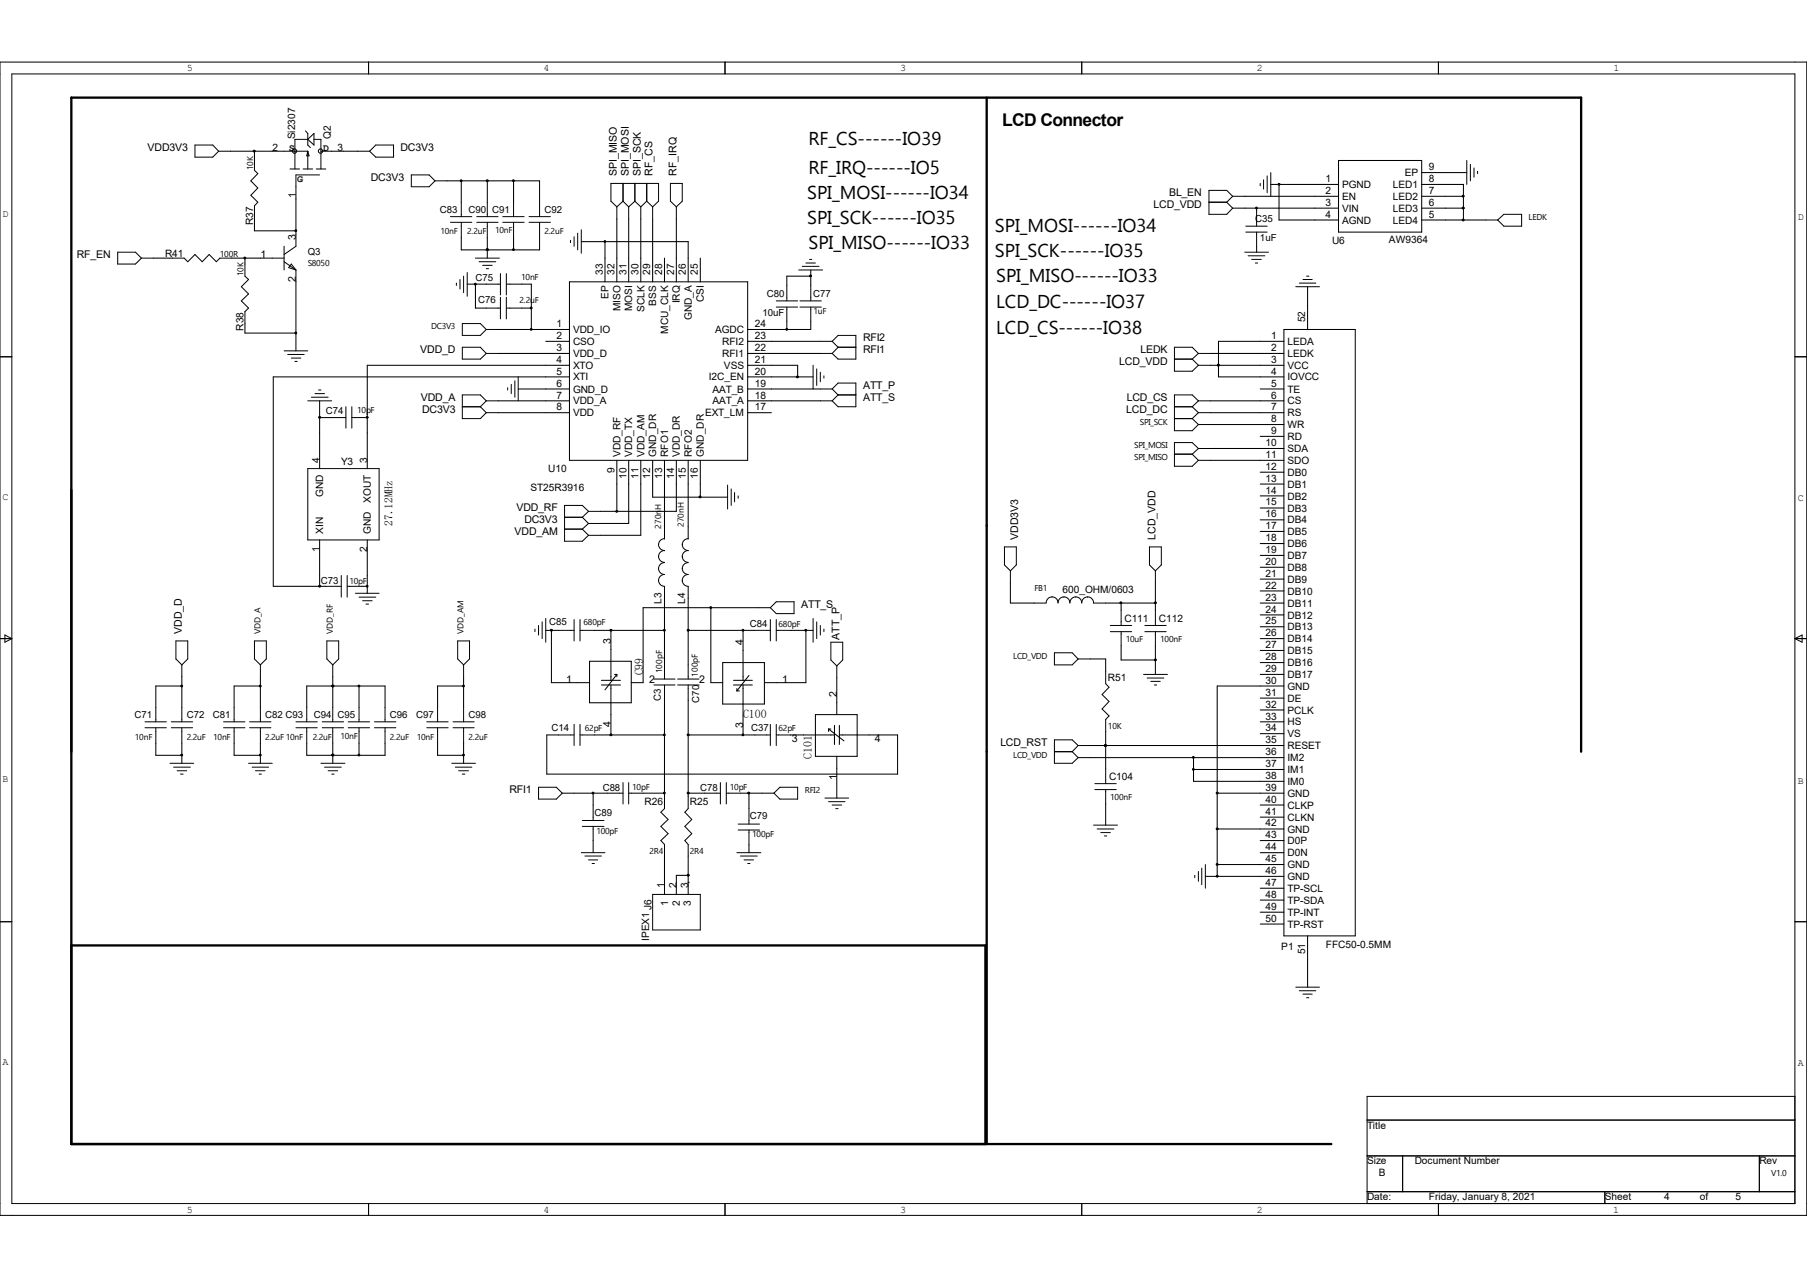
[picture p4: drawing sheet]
<svg xmlns="http://www.w3.org/2000/svg" width="297mm" height="210mm" viewBox="0 0 297 210" stroke-linecap="round" stroke-linejoin="round" font-family="sans-serif">
<path d="M162.2 16v172M259.9 123.5v-107.5h-248.2v172h207.1M11.7 155.4h150.3v32.6" fill="none" stroke="#000" stroke-width=".38"/>
<g fill="none" stroke="#000" stroke-width=".16">
<path d="M0 10.2h297v189.5h-297zM1.9 12.1h293.1v185.7h-293.1zM60.6 10.2v1.9M119.2 10.2v1.9M177.8 10.2v1.9M236.4 10.2v1.9M32 23.8h3l.9 1-.9 1h-3zM35.9 24.8h2M41.8 26v2l.6 .5-1.2 1.2 1.2 1.2-1.2 1.2 1.2 1.1-.6 .6v2M44.7 24.8h5.9M47.7 27.8h1.5M48.6 38.5v2l-1.9 1.3"/>
<path d="M49.8 27.8h1.6M50.2 21.5l.4 .4v1.9l.4 .5M50.6 24.8v3M50.6 22.9h-2.1v4.9M50.6 22.9l1-1v1.9zM50.6 24.8l.2 .8h-.4zM51.6 22.9h1.1v4.9M52 27.8h1.6M52.5 28.7h-3.9v4M52.7 24.8h3.8M58.8 24.8h1.9M61.8 23.8h2.9v2h-2.9l-1.1-1z"/>
<path d="M67.6 28.7h2.9l1 1-1 1h-2.9zM71.5 29.7h1.9M74 36.5h3.6M74 35.6h3.6M75.8 33.2v2.4M75.8 36.5v2.6M78.4 36.5h3.5M78.4 35.6h3.5M80.1 33.2v2.4M80.1 36.5v2.6M82.6 36.5h3.5M82.6 35.6h3.5"/>
<path d="M84.4 33.2v2.4M84.4 36.5v2.6M87 36.5h3.5M87 35.6h3.5M88.7 33.2v2.4M88.7 36.5v2.6M93.8 39.5v.4M94.4 38.9v1.6M95 38.3v2.8M95.5 37.8v3.8M101.4 34l-1-.9v-3h7.8v3l-.9 .9M101.4 34v2"/>
<path d="M102.4 30.1v3M102.4 33.1l.9 .9M102.4 33.1l-1 .9M103.3 34v2M104.4 30.1v3M104.4 33.1l.9 .9M104.4 33.1l-1.1 .9M105.3 34v2M106.3 30.1v3M106.3 33.1l1 .9M106.3 33.1l-1 .9M107.3 34v2"/>
<path d="M110.2 30.1h1.9v3l-.9 .9-1-.9zM111.2 34v2M198.7 33.2h2.9M201.6 33.2l1 1M202.6 32.3h2M202.6 32.3l-1 .9M202.6 32.3l-1-1h-2.9v3.9h2.9l1-1M202.6 34.2h2M204.8 37.2h3.5M204.8 38.1h3.5M206.5 34.6v2.6M206.5 38.1v2.4"/>
<path d="M207.1 30.1v.4M207.7 29.5v1.6M208.3 28.9v2.8M208.9 28.4v3.9M241.1 26.4v3.9M241.7 27v2.7M242.3 27.6v1.5M242.9 28.2v.3M244.2 36.2h2M246.2 36.2l1-1h2.9v2h-2.9zM0 58.6h1.9M19.3 41.4h3l.9 1-.9 1h-3z"/>
<path d="M23.2 42.4h2M28.3 42.4h2l.6 .6 1.1-1.2 1.2 1.2 1.2-1.2 1.2 1.2 .6-.6h1.9M40.3 43.4v2l.6 .5-1.2 1.2 1.2 1.2-1.2 1.1 1.2 1.2-.6 .6v2M42.8 42.4h3.9M46.7 43l1.9 1.4M46.7 40.5v3.9M46.7 57.7h3.9M47.3 58.3h2.7M47.9 43.4l.7 1-1.1-.4zM47.9 58.8h1.5M48.5 59.4h.4M48.6 44.4v1.9"/>
<path d="M75 46.5v.4M75.6 45.9v1.6M76 57.1h3l.9 1-.9 .9h-3zM76 53.2h3l.9 .9-.9 1h-3zM76.2 45.4v2.7M76.8 44.8v3.9M78.1 42.4h4M78.7 43h2.8M79.3 43.6h1.6M79.9 46.7h2.4M79.9 50.6h2.4M79.9 58.1h2"/>
<path d="M79.9 54.1h2M79.9 44.2h.4M82.3 45v3.5M82.3 48.9v3.5M83.2 46.7h2.6M83.2 45v3.5M83.2 48.9v3.5M83.2 50.6h2.6M127.6 49.4h3.5M127.6 50.5h3.5M129.3 46.9v2.5M129.3 50.5v2.3"/>
<path d="M131.3 44.4h3.9M131.5 49.4h3.5M131.5 50.5h3.5M131.9 43.8h2.7M132.5 43.2h1.5M133.1 42.6h.3M133.3 46.9v2.5M133.3 50.5v2.3M134.8 58.1h2M134.8 56.1h2M136.8 56.1l1-1h2.9v3.9h-2.9l-1-.9M136.8 56.1l1 1"/>
<path d="M137.8 57.1h2.9M137.8 57.1l-1 1M193 59h3M196 59l1 1M197 58.1h1.9M197 58.1l-1 .9M197 58.1l-1-1h-3v3.9h3l1-1M204.6 41.4h3.9M205.1 42h2.8M205.7 42.6h1.6M206.3 43.2h.4M213 47.1h3.9"/>
<path d="M213.6 46.5h2.7M214.2 45.9h1.5M214.8 45.4h.3M295 58.6h2M50.6 77h11.7v11.7h-11.7zM50.6 65.9h3.9M51.2 65.3h2.7M51.8 64.7h1.5M52.4 64.1h.3M52.5 71.2v5.8M54.5 68.6h2.4M56.9 66.8v3.6"/>
<path d="M57.8 68.6h2.6M57.8 66.8v3.6M60.4 71.2v5.8M76 66.8h3M79 66.8l.9 1M79.9 65.9h2M79.9 65.9l-.9-1h-3v3.9h3l.9-1M79.9 67.8h2M79.9 65.9l-.9 .9M83.4 63.7v.4M84 63.2v1.5M84.6 62.6v2.7"/>
<path d="M85.2 61.9v4M119.6 79.7v4M133.6 60v3.9M134.2 60.6v2.7M134.8 65.9h2M134.8 61.2v1.5M134.8 63.9h2M135.4 61.8v.3M136.8 63.9l1-1h2.9v3.9h-2.9l-1-.9M136.8 63.9l1 1M137.8 64.9h2.9M137.8 64.9l-1 1"/>
<path d="M193 66.8h3M193 68.8h3M193 74.6h3M196 66.8l1 1M196 68.8l1 1M196 74.6l1 1M197 65.9l-1-1h-3v5.9h3l1-1M197 73.7l-1-1h-3v3.9h3l1-1M197 60h1.9M197 65.9h1.9M197 65.9l-1 .9M197 67.8h1.9"/>
<path d="M197 67.8l-1 1M197 69.8h1.9M197 73.7h1.9M197 73.7l-1 .9M197 75.6h1.9M52.5 88.7v5.9M53.6 96.4h2.5M56.1 94.6v3.5M57.1 96.4h2.3M57.1 94.6v3.5M58.4 97.5h3.9M59 98.1h2.8"/>
<path d="M59.6 98.7h1.6M60.2 99.3h.4M60.4 88.7v5.9M92.8 85h2.9M92.8 87h2.9M95.7 85l1 1M95.7 87l1 1M96.7 84h2M96.7 84l-1 1M96.7 84l-1-.9h-2.9v5.8h2.9l1-.9M96.7 86h2M96.7 86l-1 1"/>
<path d="M96.7 88h2M108.2 91.5v-.1a.97 .97 0 0 0 1 1M109.2 92.5a.97 .97 0 0 0-1 .9 .97 .97 0 0 0 1 1 .97 .97 0 0 0-1 1 .97 .97 0 0 0 1 1v1.9M109.2 90.5a.86 .86 0 0 0-1 .9M109.2 86.6v2a.95 .95 0 0 0-1 .9 .95 .95 0 0 0 1 1M112.2 95.4a.86 .86 0 0 0 .9 1v1.9M112.2 93.4a.86 .86 0 0 0 .9 1 .97 .97 0 0 0-1 1M112.2 91.5l-.1-.1a.97 .97 0 0 0 1 1M112.2 89.5a.86 .86 0 0 0 .9 1M113.1 92.5a.97 .97 0 0 0-1 .9M113.1 90.5a.86 .86 0 0 0-1 .9M113.1 86.6v2a.86 .86 0 0 0-1 .9"/>
<path d="M120.2 80.3v2.8M120.7 80.9v1.6M121.3 81.5v.4M124.7 99.9h1.9M127.6 98.9h2.9v1.9h-2.9l-1-.9zM165.1 89.9h1.9v2.9l-.9 1-1-1zM166.1 93.8v2M170 99.1h2M172.9 98.1a.86 .86 0 0 0-.9 1M172.9 98.1a.98 .98 0 0 1 1 1M174.9 98.1a.98 .98 0 0 1 1 1M174.9 98.1a.86 .86 0 0 0-1 1"/>
<path d="M176.8 98.1a.86 .86 0 0 0-.9 1M176.8 98.1a.98 .98 0 0 1 1 1M178.8 98.1a.98 .98 0 0 1 .9 1h2M178.8 98.1a.86 .86 0 0 0-1 1M188.9 89.9h2v2.9l-1 1-1-1zM189.9 93.8v2M0 104.9h1.9M.8 104.4l1.1 .5-1.1 .6zM23.8 119.6h3.5M23.8 118.6h3.5M25.6 116.3v2.3M25.6 119.6v2.5"/>
<path d="M28.2 119.6h3.5M28.2 118.6h3.5M28.9 105.3h2v3l-1 1-1-1zM29.9 109.3v1.9M29.9 116.3v2.3M29.9 119.6v2.5M36.7 119.6h3.6M36.7 118.6h3.6M38.5 116.3v2.3M38.5 119.6v2.5M41 119.6h3.5M41 118.6h3.5"/>
<path d="M41.8 105.3h2v3l-1 1-1-1zM42.8 109.3v1.9M42.8 116.3v2.3M42.8 119.6v2.5M48.6 119.6h3.6M48.6 118.6h3.6M50.4 116.3v2.3M50.4 119.6v2.5M53 119.6h3.5M53 118.6h3.5M53.7 105.3h2v3l-1 1-1-1zM54.7 109.3v1.9"/>
<path d="M54.7 116.3v2.3M54.7 119.6v2.5M57.2 119.6h3.5M57.2 118.6h3.5M59 116.3v2.3M59 119.6v2.5M61.6 119.6h3.5M61.6 118.6h3.5M63.3 116.3v2.3M63.3 119.6v2.5M70.1 119.6h3.6M70.1 118.6h3.6"/>
<path d="M71.9 116.3v2.3M71.9 119.6v2.5M74.5 119.6h3.4M74.5 118.6h3.4M75.2 105.3h2v3l-1 1-1-1zM76.2 109.3v1.9M76.2 116.3v2.3M76.2 119.6v2.5M87.9 103.4v.4M88.5 102.8v1.6M89.1 102.2v2.7M89.7 101.6v3.9"/>
<path d="M91.8 103.6h2.6M94.4 101.8v3.5M94.4 119v3.5M95 112.2h1.9M95.3 101.8v3.5M95.3 119v3.5M95.3 103.6h2.4M100.4 106.7v2M100.4 115.5v1.9M103.8 112.2h1.9M107.5 112.6h3.5M107.5 111.6h3.5"/>
<path d="M109.2 109.3v2.3M109.2 112.6v2.5M111.4 112.6h3.5M111.4 111.6h3.5M113.1 109.3v2.3M113.1 112.6v2.5M116.8 112.2h2M122.1 106.9v2M122.1 115.7v1.9M124.1 103.6h2.5M125.6 112.2h2M126.6 101.8v3.5"/>
<path d="M126.6 119v3.5M127.6 101.8v3.5M127.6 119v3.5M127.6 103.6h2.3M133.6 101.6v3.9M134.2 102.2v2.7M134.8 102.8v1.6M135.4 103.4v.4M136.6 105.5h1.9v3l-1 .9-.9-.9zM137.5 109.4v2M137.5 115.5v1.9M173.3 107.3h2.9l1 1-1 1h-2.9z"/>
<path d="M177.2 108.3h2M181.7 110.4v2l.6 .5-1.2 1.2 1.2 1.2-1.2 1.2 1.2 1.1-.6 .6v2M182.5 102.8h3.5M182.5 103.8h3.5M184.3 100.2v2.6M184.3 103.8v2.3M188 110.8h3.9M188.2 102.8h3.5M188.2 103.8h3.5M188.6 111.4h2.7M189.1 112h1.6M189.7 112.6h.4"/>
<path d="M189.9 100.2v2.6M189.9 103.8v2.3M295 104.9h2M295 104.9l1.2-.5v1.1zM27.9 125.4h3.9M28.5 126.1h2.8M29.1 126.7h1.6M29.7 127.2h.4M40.9 125.4h3.8M41.4 126.1h2.8M42 126.7h1.6M42.6 127.2h.4"/>
<path d="M52.7 125.4h4M53.3 126.1h2.8M53.9 126.7h1.6M54.5 127.2h.4M74.3 125.4h3.8M74.8 126.1h2.8M75.4 126.7h1.6M76 127.2h.4M88.5 129.4h2.9l1 .9-1 1h-2.9zM91.8 120.8h2.6M92.4 130.3h2M95.3 120.8h2.4"/>
<path d="M95.7 134.8h3.6M95.7 135.8h3.6M97.5 132.3v2.5M97.5 135.8v2.3M99.9 130.3h2.5M102.4 128.6v3.5M103.3 130.3h2.4M103.3 128.6v3.5M109.2 130.9v2l-.6 .6 1.2 1.2-1.2 1.1 1.2 1.2-1.2 1.1 .6 .7v1.9M113.1 130.9v2l-.5 .6 1.1 1.2-1.1 1.1 1.1 1.2-1.1 1.1 .5 .7v1.9M115.9 130.3h2.5M118.4 128.6v3.5"/>
<path d="M119.4 130.3h2.3M119.4 128.6v3.5M121.3 135.4h3.5M121.3 136.4h3.5M123.1 132.9v2.5M123.1 136.4v2.4M124.1 120.8h2.5M125.3 130.3h1.9M127.6 120.8h2.3M128.2 129.4h2.9v1.9h-2.9l-1-1zM132.1 120.8h1.9M135.6 131.1h3.9"/>
<path d="M136.2 131.7h2.7M136.8 132.3h1.5M137.4 132.9h.4M137.5 124.3v1.9M140.9 120.8h1.9M173.3 123.5h2.9M176.2 123.5l1 1M177.2 122.5h2M177.2 122.5l-1 1M177.2 122.5l-1-.9h-2.9v3.8h2.9l1-.9M177.2 124.5h2M179.7 135.6h4"/>
<path d="M180 128.8h3.5M180 129.8h3.5M180.3 136.2h2.8M180.9 136.8h1.6M181.5 137.4h.4M181.7 126.2v2.6M181.7 129.8v2.3M0 151.5h1.9M95.5 140.1h3.9M96.1 140.7h2.7M96.7 141.3h1.6M97.3 141.9h.4"/>
<path d="M107.3 147h7.8v5.8h-7.8zM109.2 145v2M111.2 145v2M121.1 140.1h4M121.7 140.7h2.8M122.3 141.3h1.6M122.9 141.9h.4M196.4 143.8v.4M197 143.2v1.6M197.5 142.7v2.7M198.1 142.1v3.9M295 151.5h2"/>
<path d="M213 162.2h3.9M213.6 162.8h2.7M214.2 163.4h1.5M214.8 164h.3M60.6 197.8v1.9M119.2 197.8v1.9M177.8 197.8v1.9M224.7 184.1h70.3M224.7 189.9h70.3M224.7 195.8h70.3M230.5 189.9v5.9M236.4 197.8v1.9"/>
<path d="M263.8 195.8v2M289.2 189.9v5.9M295 180.2h-70.3v17.6"/>
<circle cx="48.4" cy="24.8" r=".36"/>
<circle cx="52.7" cy="24.8" r=".36"/>
</g>
<g fill="none" stroke="#000" stroke-width=".17">
<path d="M37.9 24.8h6.8M41.8 24.8v1.2M41.8 35.8v2.1h6.8M48.6 32.7v5.8M56.5 24.8h2.3M73.4 29.7h15.3v3.5M75.8 29.7v3.5M75.8 39.1v2h12.9v-2M80.1 29.7v3.5M80.1 39.1v3.3M84.4 29.7v3.5M84.4 39.1v2"/>
<path d="M95.5 39.7h17.6v6.6M99.4 39.7v6.6M101.4 36v10.3M103.3 36v10.3M105.3 36v10.3M107.3 36v10.3M111.2 36v10.3M204.6 32.3h15.4M204.6 34.2h15.4M206.5 34.2v.4M208.9 30.3h11.1M210.2 30.3v5.9h9.8"/>
<path d="M220 26.4h13.7v11.7h-13.7zM233.7 30.3h6.8v5.9M233.7 32.3h6.8M233.7 34.2h6.8M233.7 36.2h10.5M233.7 28.4h7.4M240.5 34.2h.1M25.2 42.4h3.1M38.1 42.4h4.7M40.3 42.4v1M40.3 53.2v1.5h8.3M48.6 46.3v11.4"/>
<path d="M76.8 46.7h3.1M78.1 46.7v3.9h1.8M80.1 41.1h.1M81.9 54.1h11.7M81.9 58.1h11.7M85.8 46.7h1.5v7.4M85.8 50.6h1.5M89.7 56.1h3.9M93.6 46.3h29.3v29.3h-29.3zM109.2 42.4v3.9M115.1 42.4v3.9M122.9 56.1h11.9"/>
<path d="M122.9 58.1h11.9M129.3 52.8v1.3M133.3 52.8v1.3h-10.4M133.3 45.4h-4v1.5M133.3 44.4v2.5M198.9 58.1h12.1M206.5 40.5v.9M211 54.1h11.8v99.7h-11.8zM211 56.1h-10.7v5.8h10.7M214.9 47.1v7M52.5 65.9v5.3M52.5 68.6h2"/>
<path d="M60.4 68.6h.1M81.9 65.9h11.7M81.9 67.8h11.7M85.2 63.9h8.4M93.6 60h-33.2v11.2M93.6 61.9h-48.7v34.5h8.7M101.4 75.6v8.4M103.3 75.6v10.4h-4.6M105.3 75.6v12.4h-6.6M107.3 75.6v6.1h12.3M109.2 75.6v11M111.2 75.6v8.4h-12.5"/>
<path d="M113.1 75.6v11M115.1 75.6v6.1M122.9 60h8.2v1.9M122.9 61.9h10.7M122.9 63.9h11.9M122.9 65.9h11.9M122.9 67.8h3.9M198.9 75.6h12.1M198.9 60h12.1M198.9 65.9h12.1M198.9 67.8h12.1M198.9 69.8h12.1"/>
<path d="M198.9 73.7h12.1M200.3 60h.1M207.1 63.9h3.9M207.1 71.7h3.9M207.1 77.6h3.9M207.1 79.5h3.9M52.5 94.6v1.8M59.4 96.4h1M60.4 94.6v2.9M109.2 98.3v11M113.1 98.3v11M116.8 99.9v12.3"/>
<path d="M124.7 99.9h-19v12.3M166.1 95.8v3.3h3.9M181.7 99.1h8.2M184.3 99.1v1.1M189.9 95.8v4.4M207.1 81.5h3.9M207.1 83.5h3.9M207.1 85.4h3.9M207.1 87.3h3.9M207.1 89.3h3.9M207.1 91.3h3.9M207.1 93.2h3.9"/>
<path d="M207.1 95.2h3.9M207.1 97.1h3.9M207.1 99.1h3.9M29.9 112.7h-4.3v3.6M29.9 111.2v5.1M42.8 112.7h-4.3v3.6M42.8 111.2v5.1M50.4 116.3v-3.6h12.9v3.6M54.7 112.7h.1M54.7 111.2v5.1M59 112.7v3.6M76.2 112.7h-4.3v3.6"/>
<path d="M76.2 111.2v5.1M89.7 103.6h2.1M90.6 103.6v8.6h4.4M96.9 108.7h6.9v6.8h-6.9zM97.7 103.6h11.5M98.8 111.8h3.2M98.8 112.6h3.2M100.4 103.6v3.1M100.4 108.7v3.1M100.4 112.6v2.9M100.4 117.4v3.4M101 110.8h.4"/>
<path d="M101.4 110.8v.4M101.4 110.8l-2 2.6M109.2 115.1v15.8M113.1 115.1v15.8M113.1 103.6h11M118.8 108.9h6.8v6.8h-6.8zM120.6 111.8h3.1M120.6 112.6h3.1M121.1 113.2v.3M121.1 113.5h.4M122.1 103.6v3.3M122.1 108.9v2.9"/>
<path d="M122.1 112.6v3.1M122.1 117.6v3.2M123.1 111l-2 2.5M129.9 103.6h3.7M132.5 103.6v8.6h-4.9M134 117.4h6.9v6.9h-6.9zM136.2 119.8l2.5 2M136.2 119.8h.4M136.2 119.8v.4M137.2 119.2v3.1M137.5 111.4v4.1M138 119.2v3.1"/>
<path d="M179.2 108.3h2.5v2.1M184.3 106.1v2.4h5.6M189.9 106.1v4.7M207.1 110.8h3.9M207.1 108.9h3.9M207.1 101h3.9M207.1 103h3.9M207.1 104.9h3.9M207.1 106.9h3.9M207.1 114.7h3.9M207.1 116.7h3.9M207.1 118.6h3.9"/>
<path d="M211 112.7h-10.9v31.3M25.6 122.1v2h4.3M29.9 122.1v3.3M38.5 122.1v2h4.3M42.8 122.1v3.3M50.4 122.1v2h12.9v-2M54.7 124.1h.1M54.7 122.1v3.3M59 122.1v2M71.9 122.1v2h4.3M76.2 122.1v3.3M91.8 120.8h-1.9v6.4h57.6v-6.4h-4.7"/>
<path d="M94.4 130.3h5.5M97.5 130.3v2M97.5 138.1v2M97.7 120.8h11.5M105.7 130.3h3.5M113.1 120.8h11M113.1 130.3h2.8M121.7 130.3h3.6M123.1 130.3v2.6M123.1 138.8v1.3M129.9 120.8h2.2M134 120.8h3.2"/>
<path d="M137.5 126.2v4.9M138 120.8h2.9M179.2 122.5h31.8M179.2 124.5h31.8M181.7 122.5h.1M181.7 120.2v6M181.7 132.1v3.5M196.2 126.4h14.8M196.2 124.5v3.9h14.8M200.1 130.3h10.9M200.1 136.2h10.9M207.1 120.6h3.9"/>
<path d="M207.1 132.3h3.9M207.1 134.3h3.9M207.1 138.1h3.9M109.2 140.7v4.3M113.1 143.8h.1M113.1 145h.1M113.1 143.8h-1.9v1.2M113.1 140.7v6.3M198.1 144h12.9M200.1 142.1h10.9M207.1 140.1h3.9M207.1 146h3.9"/>
<path d="M207.1 147.9h3.9M207.1 149.9h3.9M207.1 151.8h3.9M214.9 153.8v8.4"/>
</g>
<g fill="#000" stroke="#000" stroke-width=".16">
<path d="M41.7 24.7h.2v.2h-.2z" fill-rule="evenodd"/>
<path d="M80 29.6h.2v.2h-.2z" fill-rule="evenodd"/>
<path d="M210.1 30.2h.2v.2h-.2z" fill-rule="evenodd"/>
<path d="M240.4 36h.2v.3h-.2z" fill-rule="evenodd"/>
<path d="M240.4 32.1h.2v.2h-.2z" fill-rule="evenodd"/>
<path d="M240.4 34.1h.2v.2h-.2z" fill-rule="evenodd"/>
<path d="M80 40.9h.2v.2h-.2z" fill-rule="evenodd"/>
<path d="M80 40.9h.2v.2h-.2z" fill-rule="evenodd"/>
<path d="M133.1 45.2h.2v.2h-.2z" fill-rule="evenodd"/>
<path d="M52.4 68.5h.3v.2h-.3z" fill-rule="evenodd"/>
<path d="M130.9 61.8h.3v.2h-.3z" fill-rule="evenodd"/>
<path d="M52.4 96.2h.3v.2h-.3z" fill-rule="evenodd"/>
<path d="M114.9 81.6h.3v.2h-.3z" fill-rule="evenodd"/>
<path d="M184.1 99h.3v.2h-.3z" fill-rule="evenodd"/>
<path d="M189.8 99h.2v.2h-.2z" fill-rule="evenodd"/>
<path d="M54.6 112.6h.2v.2h-.2z" fill-rule="evenodd"/>
<path d="M54.6 112.6h.2v.2h-.2z" fill-rule="evenodd"/>
<path d="M90.5 103.5h.3v.2h-.3z" fill-rule="evenodd"/>
<path d="M100.3 103.5h.2v.2h-.2z" fill-rule="evenodd"/>
<path d="M113 103.5h.2v.2h-.2z" fill-rule="evenodd"/>
<path d="M189.8 108.3h.2v.2h-.2z" fill-rule="evenodd"/>
<path d="M54.6 124h.2v.2h-.2z" fill-rule="evenodd"/>
<path d="M54.6 124h.2v.2h-.2z" fill-rule="evenodd"/>
<path d="M100.3 120.7h.2v.2h-.2z" fill-rule="evenodd"/>
<path d="M113 120.7h.2v.2h-.2z" fill-rule="evenodd"/>
<path d="M113 130.2h.2v.2h-.2z" fill-rule="evenodd"/>
<path d="M122.9 130.2h.3v.2h-.3z" fill-rule="evenodd"/>
<path d="M181.6 122.4h.2v.2h-.2z" fill-rule="evenodd"/>
<path d="M181.6 122.4h.2v.2h-.2z" fill-rule="evenodd"/>
<path d="M199.9 136.1h.3v.2h-.3z" fill-rule="evenodd"/>
<path d="M199.9 130.2h.3v.2h-.3z" fill-rule="evenodd"/>
<path d="M113 143.7h.2v.2h-.2z" fill-rule="evenodd"/>
<path d="M199.9 143.9h.3v.2h-.3z" fill-rule="evenodd"/>
<path d="M199.9 141.9h.3v.3h-.3z" fill-rule="evenodd"/>
<circle cx="48.6" cy="37.9" r=".15"/>
<circle cx="75.8" cy="29.7" r=".15"/>
<circle cx="84.4" cy="29.7" r=".15"/>
<circle cx="99.4" cy="39.7" r=".15"/>
<circle cx="206.5" cy="34.2" r=".15"/>
<circle cx="40.2" cy="42.4" r=".15"/>
<circle cx="48.6" cy="54.7" r=".15"/>
<circle cx="78.1" cy="46.7" r=".15"/>
<circle cx="84.4" cy="41" r=".15"/>
<circle cx="87.3" cy="54.1" r=".15"/>
<circle cx="87.3" cy="50.6" r=".15"/>
<circle cx="129.3" cy="54.1" r=".15"/>
<circle cx="60.3" cy="68.6" r=".15"/>
<circle cx="200.3" cy="60" r=".15"/>
<circle cx="60.3" cy="96.3" r=".15"/>
<circle cx="101.4" cy="84" r=".15"/>
<circle cx="116.8" cy="99.8" r=".15"/>
<circle cx="29.9" cy="112.7" r=".15"/>
<circle cx="42.8" cy="112.7" r=".15"/>
<circle cx="59" cy="112.7" r=".15"/>
<circle cx="76.2" cy="112.7" r=".15"/>
<circle cx="109.2" cy="103.6" r=".15"/>
<circle cx="122.1" cy="103.6" r=".15"/>
<circle cx="132.4" cy="103.6" r=".15"/>
<circle cx="29.9" cy="124.1" r=".15"/>
<circle cx="42.8" cy="124.1" r=".15"/>
<circle cx="59" cy="124.1" r=".15"/>
<circle cx="76.2" cy="124.1" r=".15"/>
<circle cx="97.5" cy="130.3" r=".15"/>
<circle cx="109.2" cy="130.3" r=".15"/>
<circle cx="109.2" cy="120.8" r=".15"/>
<circle cx="122.1" cy="120.8" r=".15"/>
<circle cx="196.2" cy="124.5" r=".15"/>
<circle cx="196.2" cy="126.4" r=".15"/>
</g>
<g font-size="3.1">
<text x="132.9" y="23.8">RF_CS------IO39</text>
<text x="132.9" y="28.5">RF_IRQ------IO5</text>
<text x="132.7" y="32.7">SPI_MOSI------IO34</text>
<text x="132.7" y="36.7">SPI_SCK------IO35</text>
<text x="132.9" y="40.9">SPI_MISO------IO33</text>
<text x="163.5" y="38.1">SPI_MOSI------IO34</text>
<text x="163.5" y="42.2">SPI_SCK------IO35</text>
<text x="163.7" y="46.3">SPI_MISO------IO33</text>
<text x="163.7" y="50.6">LCD_DC------IO37</text>
<text x="163.7" y="54.9">LCD_CS------IO38</text>
</g>
<text font-size="2.9" x="164.7" y="20.7">LCD Connector</text>
<g font-size="1.9">
<text x="64.5" y="86.4" transform="rotate(-90 64.5 86.4)">27.12MHz</text>
<text x="105.7" y="111" transform="rotate(-90 105.7 111)">C99</text>
<text x="122.1" y="118">C100</text>
<text x="133.4" y="124.7" transform="rotate(-90 133.4 124.7)">C101</text>
</g>
<g font-size="1.7">
<text x="48.5" y="22.9" transform="rotate(-90 48.5 22.9)">Si2307</text>
<text x="54.4" y="22.9" transform="rotate(-90 54.4 22.9)">Q2</text>
<text x="24.3" y="24.8">VDD3V3</text>
<text x="44.8" y="24.8">2</text>
<text x="55.5" y="24.8">3</text>
<text x="61" y="29.7">DC3V3</text>
<text x="65.8" y="24.8">DC3V3</text>
<text x="101.4" y="28.9" transform="rotate(-90 101.4 28.9)">SPI_MISO</text>
<text x="103.3" y="28.9" transform="rotate(-90 103.3 28.9)">SPI_MOSI</text>
<text x="105.3" y="28.9" transform="rotate(-90 105.3 28.9)">SPI_SCK</text>
<text x="107.3" y="28.9" transform="rotate(-90 107.3 28.9)">RF_CS</text>
<text x="111.2" y="28.9" transform="rotate(-90 111.2 28.9)">RF_IRQ</text>
<text x="217.9" y="29.9">1</text>
<text x="230.9" y="29">EP</text>
<text x="234.9" y="29.9">8</text>
<text x="234.9" y="28">9</text>
<text x="48.6" y="32.6" transform="rotate(-90 48.6 32.6)">1</text>
<text x="189.6" y="34.2">LCD_VDD</text>
<text x="192.2" y="32.3">BL_EN</text>
<text x="217.9" y="31.9">2</text>
<text x="217.9" y="33.8">3</text>
<text x="217.9" y="35.8">4</text>
<text x="220.6" y="30.9">PGND</text>
<text x="220.6" y="32.9">EN</text>
<text x="220.6" y="34.8">VIN</text>
<text x="228.9" y="34.8">LED3</text>
<text x="228.9" y="32.9">LED2</text>
<text x="228.9" y="30.9">LED1</text>
<text x="234.9" y="35.8">5</text>
<text x="234.9" y="33.8">6</text>
<text x="234.9" y="31.9">7</text>
<text x="41.6" y="37" transform="rotate(-90 41.6 37)">R37</text>
<text x="48.6" y="39.5" transform="rotate(-90 48.6 39.5)">3</text>
<text x="218.9" y="40.1">U6</text>
<text x="220.6" y="36.7">AGND</text>
<text x="228.3" y="39.9">AW9364</text>
<text x="228.9" y="36.7">LED4</text>
<text x="12.6" y="42.4">RF_EN</text>
<text x="27.1" y="42.2">R41</text>
<text x="42.8" y="42.4">1</text>
<text x="48.6" y="46.4" transform="rotate(-90 48.6 46.4)">2</text>
<text x="99.1" y="45.2" transform="rotate(-90 99.1 45.2)">33</text>
<text x="101" y="45.2" transform="rotate(-90 101 45.2)">32</text>
<text x="103" y="45.2" transform="rotate(-90 103 45.2)">31</text>
<text x="104.9" y="45.2" transform="rotate(-90 104.9 45.2)">30</text>
<text x="106.9" y="45.2" transform="rotate(-90 106.9 45.2)">29</text>
<text x="108.8" y="45.2" transform="rotate(-90 108.8 45.2)">28</text>
<text x="110.8" y="45.2" transform="rotate(-90 110.8 45.2)">27</text>
<text x="112.7" y="45.2" transform="rotate(-90 112.7 45.2)">26</text>
<text x="114.7" y="45.2" transform="rotate(-90 114.7 45.2)">25</text>
<text x="91.5" y="53.8">1</text>
<text x="100" y="49.1" transform="rotate(-90 100 49.1)">EP</text>
<text x="102" y="51.2" transform="rotate(-90 102 51.2)">MISO</text>
<text x="103.9" y="51.2" transform="rotate(-90 103.9 51.2)">MOSI</text>
<text x="105.9" y="51.2" transform="rotate(-90 105.9 51.2)">SCLK</text>
<text x="107.9" y="50.2" transform="rotate(-90 107.9 50.2)">BSS</text>
<text x="111.8" y="49.9" transform="rotate(-90 111.8 49.9)">IRQ</text>
<text x="113.7" y="52.6" transform="rotate(-90 113.7 52.6)">GND_A</text>
<text x="115.7" y="49.7" transform="rotate(-90 115.7 49.7)">CSI</text>
<text x="124.1" y="53.8">24</text>
<text x="214.5" y="53" transform="rotate(-90 214.5 53)">52</text>
<text x="40" y="54.3" transform="rotate(-90 40 54.3)">R38</text>
<text x="69.1" y="58.1">VDD_D</text>
<text x="91.5" y="55.7">2</text>
<text x="91.5" y="57.7">3</text>
<text x="91.5" y="59.6">4</text>
<text x="94.2" y="54.7">VDD_IO</text>
<text x="94.2" y="56.7">CSO</text>
<text x="94.2" y="58.7">VDD_D</text>
<text x="109.8" y="54.8" transform="rotate(-90 109.8 54.8)">MCU_CLK</text>
<text x="117.6" y="54.7">AGDC</text>
<text x="118.7" y="58.7">RFI1</text>
<text x="118.7" y="56.7">RFI2</text>
<text x="124.1" y="59.6">21</text>
<text x="124.1" y="57.7">22</text>
<text x="124.1" y="55.7">23</text>
<text x="141.9" y="58.1">RFI1</text>
<text x="141.9" y="56.1">RFI2</text>
<text x="187.5" y="58.1">LEDK</text>
<text x="208.9" y="55.7">1</text>
<text x="208.9" y="57.7">2</text>
<text x="208.9" y="59.6">3</text>
<text x="211.6" y="56.7">LEDA</text>
<text x="211.6" y="58.7">LEDK</text>
<text x="69.2" y="65.9">VDD_A</text>
<text x="91.5" y="61.6">5</text>
<text x="91.5" y="63.5">6</text>
<text x="91.5" y="65.5">7</text>
<text x="94.2" y="60.6">XTO</text>
<text x="94.2" y="62.5">XTI</text>
<text x="94.2" y="64.5">GND_D</text>
<text x="116.5" y="62.5">I2C_EN</text>
<text x="117.1" y="64.5">AAT_B</text>
<text x="119" y="60.6">VSS</text>
<text x="124.1" y="65.5">18</text>
<text x="124.1" y="63.5">19</text>
<text x="124.1" y="61.6">20</text>
<text x="141.9" y="65.9">ATT_S</text>
<text x="141.9" y="63.9">ATT_P</text>
<text x="184" y="60">LCD_VDD</text>
<text x="185.2" y="65.9">LCD_CS</text>
<text x="208.9" y="61.6">4</text>
<text x="208.9" y="63.5">5</text>
<text x="208.9" y="65.5">6</text>
<text x="211.6" y="60.6">VCC</text>
<text x="211.6" y="62.5">IOVCC</text>
<text x="211.6" y="64.5">TE</text>
<text x="69.4" y="67.8">DC3V3</text>
<text x="91.5" y="67.4">8</text>
<text x="94.2" y="66.5">VDD_A</text>
<text x="94.2" y="68.4">VDD</text>
<text x="115.9" y="68.4">EXT_LM</text>
<text x="117.1" y="66.5">AAT_A</text>
<text x="124.1" y="67.4">17</text>
<text x="185.1" y="67.8">LCD_DC</text>
<text x="208.9" y="67.4">7</text>
<text x="208.9" y="69.4">8</text>
<text x="208.9" y="71.3">9</text>
<text x="211.6" y="66.5">CS</text>
<text x="211.6" y="68.4">RS</text>
<text x="211.6" y="70.4">WR</text>
<text x="52.5" y="76" transform="rotate(-90 52.5 76)">4</text>
<text x="56.1" y="76.4">Y3</text>
<text x="60.4" y="76" transform="rotate(-90 60.4 76)">3</text>
<text x="90.1" y="77.6">U10</text>
<text x="101" y="77.7" transform="rotate(-90 101 77.7)">9</text>
<text x="102" y="75.1" transform="rotate(-90 102 75.1)">VDD_RF</text>
<text x="103.9" y="75.1" transform="rotate(-90 103.9 75.1)">VDD_TX</text>
<text x="105.9" y="75.1" transform="rotate(-90 105.9 75.1)">VDD_AM</text>
<text x="107.9" y="75.1" transform="rotate(-90 107.9 75.1)">GND_DR</text>
<text x="109.8" y="75.1" transform="rotate(-90 109.8 75.1)">RFO1</text>
<text x="111.8" y="75.1" transform="rotate(-90 111.8 75.1)">VDD_DR</text>
<text x="113.7" y="75.1" transform="rotate(-90 113.7 75.1)">RFO2</text>
<text x="115.7" y="75.1" transform="rotate(-90 115.7 75.1)">GND_DR</text>
<text x="208" y="73.3">10</text>
<text x="208" y="75.3">11</text>
<text x="208" y="77.2">12</text>
<text x="211.6" y="72.3">RD</text>
<text x="211.6" y="74.3">SDA</text>
<text x="211.6" y="76.2">SDO</text>
<text x="53.1" y="81.7" transform="rotate(-90 53.1 81.7)">GND</text>
<text x="61" y="82.6" transform="rotate(-90 61 82.6)">XOUT</text>
<text x="87.2" y="80.7">ST25R3916</text>
<text x="103" y="78.7" transform="rotate(-90 103 78.7)">10</text>
<text x="104.9" y="78.7" transform="rotate(-90 104.9 78.7)">11</text>
<text x="106.9" y="78.7" transform="rotate(-90 106.9 78.7)">12</text>
<text x="108.8" y="78.7" transform="rotate(-90 108.8 78.7)">13</text>
<text x="110.8" y="78.7" transform="rotate(-90 110.8 78.7)">14</text>
<text x="112.7" y="78.7" transform="rotate(-90 112.7 78.7)">15</text>
<text x="114.7" y="78.7" transform="rotate(-90 114.7 78.7)">16</text>
<text x="208" y="79.2">13</text>
<text x="208" y="81.1">14</text>
<text x="208" y="83.1">15</text>
<text x="211.6" y="78.2">DB0</text>
<text x="211.6" y="80.1">DB1</text>
<text x="211.6" y="82.1">DB2</text>
<text x="53.1" y="87.8" transform="rotate(-90 53.1 87.8)">XIN</text>
<text x="61" y="87.8" transform="rotate(-90 61 87.8)">GND</text>
<text x="84.6" y="88">VDD_AM</text>
<text x="84.9" y="84">VDD_RF</text>
<text x="86.2" y="86">DC3V3</text>
<text x="167.3" y="88.7" transform="rotate(-90 167.3 88.7)">VDD3V3</text>
<text x="189.9" y="88.7" transform="rotate(-90 189.9 88.7)">LCD_VDD</text>
<text x="208" y="85">16</text>
<text x="208" y="87">17</text>
<text x="208" y="88.9">18</text>
<text x="211.6" y="84.1">DB3</text>
<text x="211.6" y="86">DB4</text>
<text x="211.6" y="87.9">DB5</text>
<text x="211.6" y="89.9">DB6</text>
<text x="52.5" y="90.6" transform="rotate(-90 52.5 90.6)">1</text>
<text x="60.4" y="90.6" transform="rotate(-90 60.4 90.6)">2</text>
<text x="208" y="90.9">19</text>
<text x="208" y="92.8">20</text>
<text x="208" y="94.8">21</text>
<text x="211.6" y="91.9">DB7</text>
<text x="211.6" y="93.8">DB8</text>
<text x="211.6" y="95.8">DB9</text>
<text x="108.7" y="99.2" transform="rotate(-90 108.7 99.2)">L3</text>
<text x="112.6" y="99.2" transform="rotate(-90 112.6 99.2)">L4</text>
<text x="131.7" y="99.9">ATT_S</text>
<text x="174.6" y="97.4">600_OHM/0603</text>
<text x="208" y="96.7">22</text>
<text x="208" y="98.7">23</text>
<text x="208" y="100.7">24</text>
<text x="211.6" y="97.7">DB10</text>
<text x="211.6" y="99.7">DB11</text>
<text x="211.6" y="101.6">DB12</text>
<text x="29.9" y="104.2" transform="rotate(-90 29.9 104.2)">VDD_D</text>
<text x="100.4" y="105.7" transform="rotate(-90 100.4 105.7)">3</text>
<text x="122.1" y="105.9" transform="rotate(-90 122.1 105.9)">4</text>
<text x="138" y="105.1" transform="rotate(-90 138 105.1)">ATT_P</text>
<text x="184.8" y="102.2">C111</text>
<text x="190.5" y="102.2">C112</text>
<text x="208" y="102.6">25</text>
<text x="208" y="104.6">26</text>
<text x="208" y="106.5">27</text>
<text x="211.6" y="103.6">DB13</text>
<text x="211.6" y="105.5">DB14</text>
<text x="211.6" y="107.5">DB15</text>
<text x="93" y="112.2">1</text>
<text x="106.7" y="112.2">2</text>
<text x="114.9" y="112.2">2</text>
<text x="128.6" y="112.2">1</text>
<text x="182.1" y="112">R51</text>
<text x="208" y="108.5">28</text>
<text x="208" y="110.4">29</text>
<text x="208" y="112.4">30</text>
<text x="211.6" y="109.5">DB16</text>
<text x="211.6" y="111.4">DB17</text>
<text x="211.6" y="113.3">GND</text>
<text x="100.4" y="119.4" transform="rotate(-90 100.4 119.4)">4</text>
<text x="122.1" y="119.6" transform="rotate(-90 122.1 119.6)">3</text>
<text x="137.5" y="114.5" transform="rotate(-90 137.5 114.5)">2</text>
<text x="208" y="114.3">31</text>
<text x="208" y="116.3">32</text>
<text x="208" y="118.2">33</text>
<text x="211.6" y="115.3">DE</text>
<text x="211.6" y="117.3">PCLK</text>
<text x="211.6" y="119.2">HS</text>
<text x="130.2" y="122">3</text>
<text x="143.8" y="122">4</text>
<text x="164.4" y="122.5">LCD_RST</text>
<text x="208" y="120.2">34</text>
<text x="208" y="122.1">35</text>
<text x="208" y="124.1">36</text>
<text x="211.6" y="121.2">VS</text>
<text x="211.6" y="123.1">RESET</text>
<text x="211.6" y="125.1">IM2</text>
<text x="83.7" y="130.3">RFI1</text>
<text x="137.5" y="128.2" transform="rotate(-90 137.5 128.2)">1</text>
<text x="182.3" y="128.2">C104</text>
<text x="208" y="126.1">37</text>
<text x="208" y="128">38</text>
<text x="208" y="130">39</text>
<text x="208" y="131.9">40</text>
<text x="211.6" y="127">IM1</text>
<text x="211.6" y="129">IM0</text>
<text x="211.6" y="130.9">GND</text>
<text x="106" y="132.3">R26</text>
<text x="113.4" y="132.3">R25</text>
<text x="208" y="133.9">41</text>
<text x="208" y="135.8">42</text>
<text x="208" y="137.8">43</text>
<text x="211.6" y="132.9">CLKP</text>
<text x="211.6" y="134.9">CLKN</text>
<text x="211.6" y="136.8">GND</text>
<text x="208" y="139.7">44</text>
<text x="208" y="141.7">45</text>
<text x="208" y="143.6">46</text>
<text x="211.6" y="138.7">D0P</text>
<text x="211.6" y="140.7">D0N</text>
<text x="211.6" y="142.7">GND</text>
<text x="109.2" y="146" transform="rotate(-90 109.2 146)">1</text>
<text x="109.8" y="148.8" transform="rotate(-90 109.8 148.8)">1</text>
<text x="111.2" y="146" transform="rotate(-90 111.2 146)">2</text>
<text x="111.8" y="148.8" transform="rotate(-90 111.8 148.8)">2</text>
<text x="113.1" y="146" transform="rotate(-90 113.1 146)">3</text>
<text x="113.5" y="148.8" transform="rotate(-90 113.5 148.8)">3</text>
<text x="208" y="145.6">47</text>
<text x="208" y="147.5">48</text>
<text x="208" y="149.5">49</text>
<text x="211.6" y="144.6">GND</text>
<text x="211.6" y="146.6">TP-SCL</text>
<text x="211.6" y="148.5">TP-SDA</text>
<text x="106.7" y="154.6" transform="rotate(-90 106.7 154.6)">IPEX1 J6</text>
<text x="208" y="151.5">50</text>
<text x="211.6" y="150.5">TP-INT</text>
<text x="211.6" y="152.4">TP-RST</text>
<text x="217.9" y="155.8">FFC50-0.5MM</text>
<text x="210.6" y="156.1">P1</text>
<text x="214.5" y="156.8" transform="rotate(-90 214.5 156.8)">51</text>
<text x="224.7" y="185.5">Title</text>
<text x="224.7" y="191.3">Size</text>
<text x="232.5" y="191.3">Document Number</text>
<text x="289.2" y="191.3">Rev</text>
<text x="224.7" y="197.2">Date:</text>
<text x="226.7" y="193.3">B</text>
<text x="234.9" y="197.2">Friday, January 8, 2021</text>
<text x="263.8" y="197.2">Sheet</text>
<text x="273.6" y="197.2">4</text>
<text x="279.4" y="197.2">of</text>
<text x="285.3" y="197.2">5</text>
</g>
<g font-size="1.6">
<text x="30.7" y="11.6">5</text>
<text x="89.3" y="11.6">4</text>
<text x="148" y="11.6">3</text>
<text x="206.6" y="11.6">2</text>
<text x="265.2" y="11.6">1</text>
<text x="47.5" y="24.8">S</text>
<text x="48.9" y="29.9">G</text>
<text x="53.1" y="24.8">D</text>
<text x=".4" y="35.7">D</text>
<text x="72.3" y="35">C83</text>
<text x="77" y="35">C90 C91</text>
<text x="89.5" y="35">C92</text>
<text x="50.6" y="41.8">Q3</text>
<text x="206.3" y="36.5">C35</text>
<text x="207.1" y="39.7">1uF</text>
<text x="295.5" y="36.1">D</text>
<text x="78.1" y="46.1">C75</text>
<text x="78.6" y="49.8">C76</text>
<text x="125.3" y="52">10uF</text>
<text x="126" y="48.9">C80</text>
<text x="133.6" y="48.9">C77</text>
<text x="53.6" y="68">C74</text>
<text x=".4" y="82.2">C</text>
<text x="295.5" y="82.4">C</text>
<text x="52.7" y="96">C73</text>
<text x="90.3" y="102.8">C85</text>
<text x="123.3" y="103">C84</text>
<text x="22.1" y="118">C71</text>
<text x="30.7" y="118">C72</text>
<text x="35" y="118">C81</text>
<text x="43.6" y="118">C82 C93</text>
<text x="51.6" y="118">C94 C95</text>
<text x="64.1" y="118">C96</text>
<text x="68.4" y="118">C97</text>
<text x="77" y="118">C98</text>
<text x="108.6" y="115.3" transform="rotate(-90 108.6 115.3)">C3</text>
<text x="114.9" y="115.5" transform="rotate(-90 114.9 115.5)">C70</text>
<text x="90.6" y="120.2">C14</text>
<text x="123.5" y="120.2">C37</text>
<text x=".4" y="128.5">B</text>
<text x="99.1" y="130">C88</text>
<text x="115.1" y="130">C78</text>
<text x="295.5" y="128.9">B</text>
<text x="97.7" y="134">C89</text>
<text x="123.3" y="134.6">C79</text>
<text x=".4" y="175">A</text>
<text x="295.5" y="175.2">A</text>
<text x="30.7" y="199.3">5</text>
<text x="89.3" y="199.3">4</text>
<text x="148" y="199.3">3</text>
<text x="206.6" y="199.3">2</text>
<text x="265.2" y="199.3">1</text>
</g>
<g font-size="1.4">
<text x="41.6" y="28" transform="rotate(-90 41.6 28)">10K</text>
<text x="72.4" y="38.5">10nF</text>
<text x="76.8" y="38.5">2.2uF</text>
<text x="81.4" y="38.3">10nF</text>
<text x="89.5" y="38.5">2.2uF</text>
<text x="251.2" y="36.2">LEDK</text>
<text x="36.2" y="42.2">100R</text>
<text x="40" y="45.4" transform="rotate(-90 40 45.4)">10K</text>
<text x="50.6" y="43.8">S8050</text>
<text x="85.7" y="45.9">10nF</text>
<text x="85.4" y="49.8">2.2uF</text>
<text x="133.7" y="51.6">1uF</text>
<text x="70.9" y="54.1">DC3V3</text>
<text x="58.7" y="67.8">10pF</text>
<text x="187.4" y="69.8">SPI_SCK</text>
<text x="186.4" y="73.7">SPI_MOSI</text>
<text x="186.4" y="75.6">SPI_MISO</text>
<text x="108.7" y="86.9" transform="rotate(-90 108.7 86.9)">270nH</text>
<text x="112.4" y="86.6" transform="rotate(-90 112.4 86.6)">270nH</text>
<text x="57.4" y="96">10pF</text>
<text x="170" y="97.2">FB1</text>
<text x="42.8" y="104.2" transform="rotate(-90 42.8 104.2)">VDD_A</text>
<text x="54.7" y="104.2" transform="rotate(-90 54.7 104.2)">VDD_RF</text>
<text x="76.2" y="104.2" transform="rotate(-90 76.2 104.2)">VDD_AM</text>
<text x="95.9" y="102.8">680pF</text>
<text x="128" y="103">680pF</text>
<text x="185" y="105.5">10uF</text>
<text x="190.7" y="105.5">100nF</text>
<text x="108.8" y="110.6" transform="rotate(-90 108.8 110.6)">100pF</text>
<text x="114.7" y="111.2" transform="rotate(-90 114.7 111.2)">100pF</text>
<text x="166.5" y="108.3">LCD_VDD</text>
<text x="182.1" y="119.8">10K</text>
<text x="22.2" y="121.6">10nF</text>
<text x="30.7" y="121.6">2.2uF</text>
<text x="35.1" y="121.6">10nF</text>
<text x="43.6" y="121.6">2.2uF 10nF</text>
<text x="51.4" y="121.6">2.2uF</text>
<text x="56" y="121.4">10nF</text>
<text x="64.1" y="121.6">2.2uF</text>
<text x="68.5" y="121.6">10nF</text>
<text x="77" y="121.6">2.2uF</text>
<text x="96.1" y="120.2">62pF</text>
<text x="128" y="120.2">62pF</text>
<text x="166.5" y="124.5">LCD_VDD</text>
<text x="103.9" y="129.8">10pF</text>
<text x="120" y="129.8">10pF</text>
<text x="132.3" y="130.3">RFI2</text>
<text x="182.5" y="131.5">100nF</text>
<text x="98" y="137">100pF</text>
<text x="123.7" y="137.6">100pF</text>
<text x="106.8" y="140.3">2R4</text>
<text x="113.4" y="140.3">2R4</text>
<text x="291.1" y="193.3">V1.0</text>
</g>
</svg>
